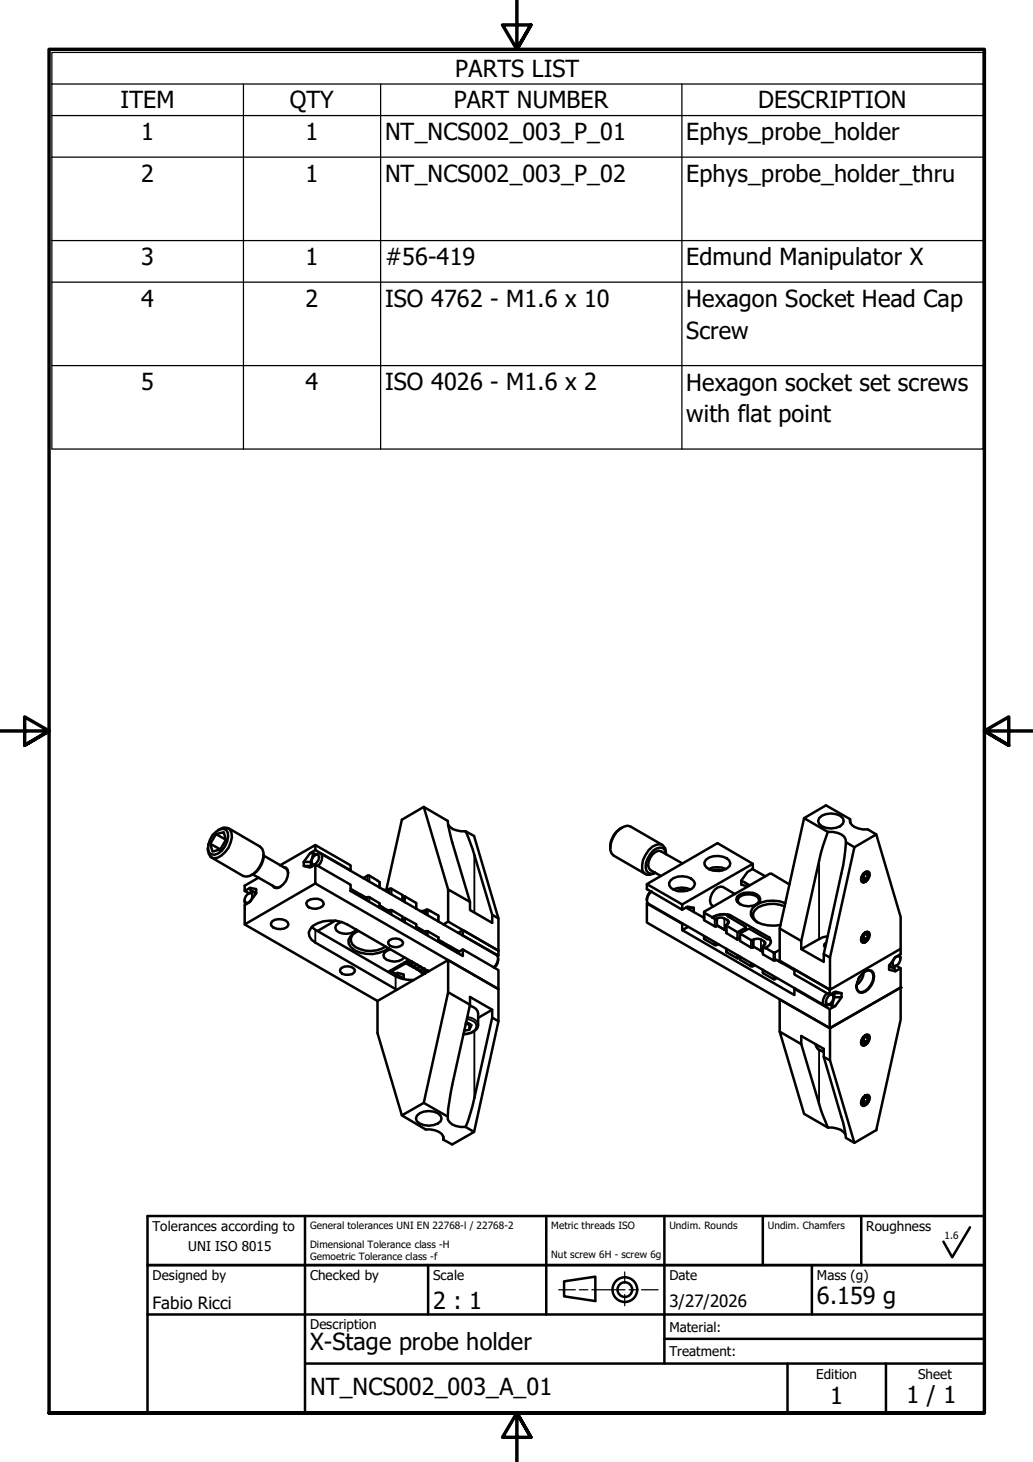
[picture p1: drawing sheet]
<svg xmlns="http://www.w3.org/2000/svg" width="210mm" height="297mm" viewBox="0 0 210 297" stroke-linecap="round" stroke-linejoin="round" font-family="sans-serif">
<!-- layer: Visible (ISO) -->
<g fill="none" stroke="#000" stroke-width=".51">
<path d="M42.7 171.4l2.1 1.2M43.2 169.7l.7-.7 .8-.5 .7-.1 .6 .2a2.99 2.99 0 0 1-.3 3.3 2.61 2.61 0 0 1-2.8 1.7l-.4-.4a3.9 3.9 0 0 1 .7-3.5zM43.9 169.5l1.6-.4 .4 1.5-1.1 2-1.6 .4-.5-1.6zM43.9 169.5l2 1.1M44.3 168.6a1.62 1.62 0 0 1 2.8 .7 4.9 4.9 0 0 1-3 5l-.7 .1a1.94 1.94 0 0 1-1.2-2.1M46.4 168.3l6.4 3.7a2.38 2.38 0 0 1 .5 3 4.3 4.3 0 0 1-3.3 3.1l-.6-.1-6.4-3.8M51.4 177.7l4.5 2.6 .5 .1 .6-.2M52.6 178.3l-2.9 1.6v1.1l.8 .5M53.6 173.8l4.5 2.7 .3 .3 .1 .6M53.6 173.6a4.7 4.7 0 0 1-2.5 4.2M57.5 176.1l.6 .2a2.25 2.25 0 0 1 0 2.7 2.19 2.19 0 0 1-2.4 1.3l-.3-.4M61.7 175.1v.8l1.3 .4 1.1-.7"/>
<path d="M61.7 175.9l1.6 .1M61.7 175.1h1.5v.8M63 173.3h.7l-.5 1.9M63.2 175.1l.2 .9M63.7 173.3l.5 .3M63.9 173.8l.5-.2 .3 .1a1.41 1.41 0 0 1-1.1 1.9 1.24 1.24 0 0 1 .3-1.8zM64.1 175.6l7.1 4.2v1.2l22.8 13.2v-1.3l7.3 4.2v3.9l-37.2-21.5zM64.1 171.7l7.1 4.1v1l-7.1-4.1zM64.1 172.7l-1.1 .6-1.3 1.8M64.1 173.7l.8-.4 .4 .2a2.24 2.24 0 0 1-.7 2.4M64.1 171.7l-7.2 4.1M64.1 179.5l-14.4 8.3"/>
<path d="M65.2 173.4l35.7 20.6a1.68 1.68 0 0 1-.6 2.5M71.2 176.8v.1M73.8 178.4l.9-.5h.4l2.1 1.3v1.2M86.1 163.9l5 16.8M91.1 167.6a3.5 3.5 0 0 0 3.5 1.3l1.4 3.6 4 13.4v1.6l-4.5-2.6v-1.7l-4.4-2.5v6.5l10.2 6v-6.6l-5-16.8-1.7-.9M126.4 168.1a4.3 4.3 0 0 0-2.4 4.2M131.4 179.6l7.2 4.2v1l-7.2-4.2zM131.8 172.7l.8-.7 .8-.4a1.51 1.51 0 0 1 1.6 .4 1.51 1.51 0 0 1 .3 1.5l-.2-.7a1.5 1.5 0 0 0-2.4 0 4.3 4.3 0 0 0-1.3 4.2l.4 .4 .6 .1 .7-.2a1.77 1.77 0 0 1-2.3 0 3.7 3.7 0 0 1 .4-3.6zM134.6 171.7l-6.5-3.8-.6-.1a4.6 4.6 0 0 0-3.5 4.9l.3 .7 .4 .4 6.5 3.8M136.3 178.9a3.5 3.5 0 0 1 4.7 .1l.2 .5-.2 .6a3.4 3.4 0 0 1-3.9 .7l-.7-.3-.4-.6v-.5zM138.7 175.4l-4.8-2.6a3 3 0 0 0-2.1 3.5l.3 .5 2.2 1.2M143.4 174.7a3.8 3.8 0 0 1 4.7 .1l.3 .6-.1 .5a3.4 3.4 0 0 1-5.1-.1l-.1-.6z"/>
<path d="M144 176.6a4.2 4.2 0 0 1 3.5 0M144.8 176.8l.6-.1 1.3 .1M150.6 178.9l1.7 1M151.9 179.6v.5M152.3 179.8l-.4 .3-1.3-.3v-.9l1.3-1.7 1.1-.7v-1l-14.4 8.3M152.9 176.6l2.6 1.4M153 175.5l-7.2-4.2-14.4 8.3M160.4 179.7l-3.6-2.2h-.4l-13.3 7.7v.3l1.6 .9M163.4 166.2l-5 22.4M166.4 166.2a3.5 3.5 0 0 1 4.9 0l.1 .6a2.29 2.29 0 0 1-2.6 1.5 2.29 2.29 0 0 1-2.6-1.5zM168.2 169a4.2 4.2 0 0 1 3.3 1l.3 .5 .1 .6-.6 4.8-3.9 18v1.5l-4.6-2.6v-1.6l-4.4-2.6v6.6l10.3 5.9M168.2 169l-1.4 4.3-4 17.9"/>
<path d="M171.9 171.1l1.7 1M172.7 166.4a1.79 1.79 0 0 0 1.7 1.9l1.9 .2 1.8 1M172.7 166.4l-4.9-2.8-4.4 2.6 4.8 2.8M172.7 166.4l.1 .8M173.6 172.1l4.5-2.6 4.9 16.8v6.5l-14.3 8.3v-6.6zM175.4 177.5l.4-.3 .5-.2 .3 .2a1.62 1.62 0 0 1-1.2 2.1l-.3-.2-.2-.4zM175.4 177.6l.4-.4 .5-.1a1.14 1.14 0 0 1-.2 1.8l-.5 .3h-.4l-.2-.4 .1-.6zM175.4 179.2h.1M175.9 177.5l.5 .3-.3 .7M176.4 177.8l-.3-.4-.6 .4-.2 .7 .2 .4 .6-.4-.7-.3M176.5 177.2l.1 .2M49.7 181l1.1-.6 1.3 .2v.9l-1.3 1.7-1.1 .7v3.9l27 15.6"/>
<path d="M49.7 182.9l.1 .9M50 182l.4-.4 .5-.2 .3 .1a1.4 1.4 0 0 1-1.2 1.9l-.3-.3v-.5zM50.5 181.5l.8-.3 .4 .1 .2 .4M50.8 180.4v.4l1.3 .7M55.3 187.2a2.52 2.52 0 0 1 3.2 .2l.1 .5a2.1 2.1 0 0 1-3 .6l-.5-.4v-.5zM62.5 183.1a2.61 2.61 0 0 1 3.2 .1l.1 .5a2.19 2.19 0 0 1-3.4 .2l-.2-.4zM63.3 188.3l.8 .6 16.3 9.5 1.1 .4 2.6 .3M68.1 187.1l-3.6 2.1M69.4 196.6a2.02 2.02 0 0 1 2.7 .6l-.1 .3a2.12 2.12 0 0 1-2.8 0l-.1-.5zM69.4 187.3l-1.1 .7-.2 .5a1.99 1.99 0 0 0 2.3 1.2l.9-.1 .6-.3 .5-.5M71.2 180.6l3.2 1.8M72.3 189.4a1.67 1.67 0 0 0-1 1.5 1.67 1.67 0 0 0 1 1.6 6 6 0 0 0 6.1-.2"/>
<path d="M72.8 189.2l-.9 .4-.7 .7a1.8 1.8 0 0 0 .9 2.8 6.4 6.4 0 0 0 6.8-.5M73.2 181.7l1.2 .7M74.4 182.4l.7-.1 2 1.2 .1 1M77.2 184l1.2 .7M77.2 184l.6 .4M77.9 180.8h.6l.9-.3 2.4 1.3v1.2M78.5 184.8l.4 .2 .7-.1 2.2 1.3v.9M78.5 180.8l3.2-14.3 4.4-2.6 4.9 2.9 .1 .9 .8 3.4 3.6 12.1M79.2 191a2.02 2.02 0 0 1 2.7 .5l-.1 .4a2.05 2.05 0 0 1-2.9-.1v-.4zM79.3 197.2l2.7 1.6M79.4 192.9l-.8 .3-.5 .4-.2 .4 .1 .5a2.91 2.91 0 0 0 4.2 0M79.4 197.2l.3 .1"/>
<path d="M79.7 197.3v.2M80.5 197.9l.3-.2 1.2 .3v.9M80.8 197.7v.4M82.2 183.3v-1.2l2.3 1.3 .1 1.2M82.2 187.4v-.9l2.3 1.3 .1 .9M82.2 186.5l-.2 .2-.2-.2M82.2 182.1l-.4 .3M82.4 195.6a1.23 1.23 0 0 0 1.7 0v.1M82.5 195.7l-2.8 1.6M83 195.9a1.29 1.29 0 0 0 1.8 .1v.1M83.1 195.1l-4.2 2.4M83.5 195.3l-.6 .3-.7-.1"/>
<path d="M83.6 196.3a1.48 1.48 0 0 0 1.9 .1h-.1M84.3 196.6a1.36 1.36 0 0 0 1.8 .2M84.6 188.3l1.8 1zM84.9 197a1.4 1.4 0 0 0 1.8 .2M85.3 197.3l.4 .4 .6 .2M85.3 185.1a1.74 1.74 0 0 0 1.4-.3l.7 .3M85.6 197.4l.3 .3 .5 .1M86.2 197.8v.1M86.4 189.3l.3-.1h.2l2.1 1.2 .1 .9M87.1 197.3l-16.6-9.5a7.2 7.2 0 0 0-6.9 .3 1.9 1.9 0 0 0-.9 1.8 1.9 1.9 0 0 0 1.4 1.6l16.5 9.6M87.4 185.1h.1M87.4 185.1l1.6 .9 .1 1.2"/>
<path d="M89.1 190.9l4.2 2.4M89.9 191.4l-.4 .2M91.1 195.1l-14.4 8.3M91.1 187.2l-1 .6M91.7 192.4v.4M92.4 193.2h.8M93.1 189.5l.9-.5v1M94 192.9l-1.1 .6M94 189l7.3 4.2v1l-7.3-4.2M100 185.9l1.3 .7M101.2 194.7a1.98 1.98 0 0 1-.8 1.9M101.3 194.2h-.2"/>
<path d="M131.4 183.6l7.2 4.1v1.3l22.8 13.2v-1.3l7.2 4.1v3.9l-37.2-21.5zM131.6 183.5l-.2 .1M132.3 181.2a1.96 1.96 0 0 0-.9 1.7M132.3 181.2a2.23 2.23 0 0 0-.8 2.2l36 20.9M136.8 180.7a4.3 4.3 0 0 1 3.5 0M137.6 181l.6-.2 1.3 .2M138.6 184.8l1.1-.6 1.3 .3v.8M138.7 187.6l-.1 .1M139.4 184.4l3.7 2.1M139.6 184.5h1.4M139.8 188.3l-1.2 .7M143.1 185.3v1.7l2.1 1.2 .2 .1 .4-.2"/>
<path d="M143.1 190.2v.6l2.1 1.2 .2 .1 .6-.3M143.1 186.4l-.1 .1M145.8 188.1l1.8 1zM147.6 188v1.5l2.3 1.4v-1.5M147.6 192.8v.7l2.3 1.2v-.6M147.9 185.9h.4l8 4.6 .1 .2a1.17 1.17 0 0 1-.9 1.9M147.9 185.9l-.1 .1 .1 .2 3.6 2.1M147.9 185.9a3.8 3.8 0 0 0-3.2 .5l.8 .3a1.95 1.95 0 0 1 2.6 .5v.3l-.5 .5 2.3 1.4M147.9 185.9a4.5 4.5 0 0 0-3.2 .5M147.9 185.9h.1M149.4 181.7l-2.5-1.5a2.59 2.59 0 0 0-2.5 3.4l.6 .5M149.8 182.2a3.5 3.5 0 0 1 4.5 0l.2 .5a2.21 2.21 0 0 1-2.4 1.4 2.37 2.37 0 0 1-2.5-1.4z"/>
<path d="M150.4 194.4v.6l2.2 1.3 .8-.2M150.4 189.7l1.5-.9 .4-.1 3.6 2.1h.5l.3 .6M150.4 190.9l-.2-.2-.3 .2M150.4 194.5l-.5 .2M150.4 183.8l-.4-.5-.1-.5a2.26 2.26 0 0 1 2.6-1.1l.9 .2 .6 .4 .2 .5v.5l-.5 .5M151.4 188.5l-1.5 .9M151.5 189v-.7l-.1 .7M153.7 192.6l-.5-.2-.6 .1-2.2-1.3v-1.5l2.2 1.3h.4a1.97 1.97 0 0 1 2.5 .5v.3l-.4 .3v.3l2.1 1.1h.3l.9-.5M153.8 192.7l1.1 .6M154.4 193l.6 .3M155 192.3l.1 1.6 2.1 1.2 .5-.1 1.2 .7M155 197l.1 .7 2.2 1.3 .6-.3"/>
<path d="M156.4 190.7v.1M157.7 195l3.7 2.1M159.4 184.1a6.3 6.3 0 0 0-5.3 .2 1.69 1.69 0 0 0-1.1 1.6 1.69 1.69 0 0 0 1 1.5M159.6 183.5a6.1 6.1 0 0 0-6.7 1l-.3 .7v.8a3.7 3.7 0 0 0 3.4 2l2.6-.1M161.2 196.8l-.2 .1M161.4 197l7.2 4.1v1l-7.2-4.1zM167.4 193.9l1.3 .6M167.9 191.5l-.4 .3-.1 .3 .2 .4M168.1 190.2l-.9 .2-4.4 2.4M174.7 198.4l-.3 .5M175.1 197.9l.7-.6 .7-.2 .6 .1a2.28 2.28 0 0 1 0 2.9 2.25 2.25 0 0 1-2.5 1.5l-.4-.4a3.4 3.4 0 0 1 .9-3.3zM175.4 189.8l.4-.4 .5-.1 .3 .2a1.62 1.62 0 0 1-1.2 2.1l-.3-.2-.2-.5z"/>
<path d="M175.4 189.9l.4-.4 .5-.2a1.14 1.14 0 0 1-.2 1.9l-.5 .2h-.4l-.2-.4 .1-.6zM175.4 191.5h.1M175.5 197.5a3.6 3.6 0 0 1-1.4 2.6M175.8 197.3l.6-.1 .6 .1a2.13 2.13 0 0 1 0 2.8 2.32 2.32 0 0 1-2.4 1.4l-.4-.4-.2-.7M175.9 189.8l.5 .3-.3 .7M176.4 190.1l-.3-.4-.6 .3-.2 .7 .2 .4 .6-.3-.7-.4M176.5 189.5l.1 .1M180.7 196.2l1.2 .8v.3M180.7 196.1a.83 .83 0 0 0 1.4 .1l.9 .5v3.9l-14.4 8.3M181.8 194.6l.4-.3h.5a1.28 1.28 0 0 1-.9 2l-.3-.2-.1-.3zM182.8 193.9l.1 .9M183 192.8v1.1l-1.1 .6-1.2 1.7v.8l1.2 .3 1.1-.6"/>
<path d="M76.7 203.4v6.5l5 16.7M91.1 201.6v-6.5l10.2 5.9v6.5l-5 22.5-4.4 2.5-1.8-.9M94.6 208.1h.8v1.1M94.7 207.6l1.1 .7-.4 .9-1.1 .2M95.4 208v.1M95.4 204.3a1.88 1.88 0 0 1 1.8 1.6v2.4a2.38 2.38 0 0 1-2.5 1.8h-.5M95.5 204.1l-4.4-2.5-5 22.5 4.9 2.8M100 205.2l-4.5-2.6v1.5l-3.9 18a21.5 21.5 0 0 0-.6 5.3 2.82 2.82 0 0 0 2.6 1.6h1l1.4-4.3 4-18v-1.5l-2.8 1.6M100 206.7l1.3 .8M161.5 200.8l-.1 .1M162.8 212.1v-1.6l4.6 2.6v1.6l3.9 13.4 .6 3.1 1.7 1M162.8 212.1l4 13.4 1.4 3.6a4.1 4.1 0 0 1 3.6 1.3"/>
<path d="M162.8 212.1l-4.4-2.5 5 16.7 4.8 2.8M165.7 212.1a1.89 1.89 0 0 0 1.7 1.6M167.4 214.7l1.3 .7M168 201.8a1.99 1.99 0 0 0-.6 2.3l.4 .2 .8-.3M168.3 202.4l.4-.3h.4a1.28 1.28 0 0 1-.8 2l-.3-.2-.2-.3zM168.6 202.1l1.1-.6 1.3 .3v.8l-1.3 1.8-1.1 .6M168.7 208.9l14.3-8.3v6.6l-4.9 22.4-4.5 2.6-4.9-16.8zM168.7 208.9l-10.3-5.8v6.5M169 204.4h.7M169.3 201.7l.1 .9M169.4 201.7l.1 .1M169.5 201.8v.8h-.1"/>
<path d="M169.5 201.8h1.5M171 202.6h-1.5l-.5 1.8-.5-.3M175.4 210.7l.4-.4 .5-.1 .3 .2a1.62 1.62 0 0 1-1.2 2.1l-.3-.2-.2-.5zM175.4 210.7l.4-.3 .5-.2a1.14 1.14 0 0 1-.2 1.9l-.5 .3-.4-.1-.2-.4 .1-.5zM175.4 212.4h.1M175.9 210.7l.5 .3-.3 .7M176.4 211l-.3-.4-.6 .3-.2 .7 .2 .5 .6-.4-.7-.4M176.5 210.4l.1 .2M84.7 226.7a3.5 3.5 0 0 1 4.8 0l.2 .6-.2 .5a3.7 3.7 0 0 1-4.8 0l-.2-.5zM86.1 224.1l-4.4 2.5 4.8 2.9a4.2 4.2 0 0 1 3.3 .9l.3 .6v.6M90 230.8l.1 .8M94.6 229l1.7 1"/>
<path d="M175.4 222.9l.4-.3 .5-.2 .3 .2a1.62 1.62 0 0 1-1.2 2.1l-.3-.2-.2-.4zM175.4 223l.4-.4 .5-.1a1.14 1.14 0 0 1-.2 1.8l-.5 .3-.4-.1-.2-.3 .1-.6zM175.4 224.6h.1M175.9 222.9l.5 .4-.3 .7M176.4 223.3l-.3-.5-.6 .4-.2 .7 .2 .4 .6-.3-.7-.4M176.5 222.6l.1 .2"/>
</g>
<!-- layer: Visible Narrow (ISO) -->
<g fill="none" stroke="#000" stroke-width=".38">
<path d="M74.7 177.9v1M75.1 177.9v1.2M77.1 179.2v1.1M96.4 173.7v11.7M166.4 174.9v15.9M64.1 188.9v2.6M74.7 182.3v.7M75.1 182.3v.9M77.1 183.5v.9M77.6 184.3v.3M79 180.6v.8M79 185v.5"/>
<path d="M79.2 180.6v.9M79.2 184.9v.7M79.6 180.6v1.1M79.6 184.9v.9M80.4 198.4v2.6M83.4 195.2l-.6 .3h-.6M84.1 195.6a1.84 1.84 0 0 1-1.5 .2M84.5 183.4v1.2M84.5 187.8v.9M84.7 195.9a1.35 1.35 0 0 1-1.5 .2M85 188.5v.5M85.3 196.3a1.26 1.26 0 0 1-1.4 .2"/>
<path d="M85.9 197.7l.5 .1M86 196.7a1.26 1.26 0 0 1-1.4 .2M86.4 185v.7M86.4 189.3v.5M86.6 184.8v1M86.6 189.2v.7M86.7 197.1a1.38 1.38 0 0 1-1.5 .2M86.9 184.8v1.2M86.9 189.2v.9M89 186v1.2M89 190.4v.9M143.1 185.5v1.5"/>
<path d="M143.1 190.2v.6M145.1 186.2h.1M145.2 186.7v1.5M145.2 191.4v.6M145.5 186.7v1.5M145.5 191.6v.4M145.7 186.6v1.5M145.7 191.7v.2M147 188.8h.1M147.2 186.6v2.3M147.6 188.1v1.5M147.6 192.8v.7"/>
<path d="M147.8 186.9v.9M148.3 185.9v.6M152.6 191v1.5M152.6 195.7v.6M153 191v1.5M153 195.9v.4M153.2 190.9v1.5M153.2 196v.2M154.6 190.9v2.3M155.1 192.4v1.5M155.1 197.1v.6M155.3 191.2v.9"/>
<path d="M156.3 190.5v.3M157.2 193.5v1.6M157.2 198.3v.6M157.5 193.5v1.6M157.5 198.5v.4M94.9 207l1.5 .6 .4 .5a1.66 1.66 0 0 1-1.7 1.9h-.9M94.9 206.6a2.17 2.17 0 0 1 2.3 1.7M96.4 209.5v13.6M165.7 212.1l.2 .6 .6 .6 .9 .3M166.4 213.3v11"/>
</g>
<!-- layer: Visible (ISO) -->
<g fill="#000">
<circle cx="83.5" cy="195.3" r=".25"/>
<circle cx="86.1" cy="196.8" r=".25"/>
<circle cx="86.7" cy="197.2" r=".25"/>
<circle cx="132.3" cy="181.2" r=".25"/>
<circle cx="183" cy="200.6" r=".25"/>
</g>
<!-- layer: Visible Narrow (ISO) -->
<circle cx="85.2" cy="188.6" r=".19" fill="#000"/>
<!-- layer: Symbol (ISO) -->
<path d="M10.5 17.1v-6.4h189.3v6.4M10.5 17.1h189.3v6.4M10.5 17.1v74.1h189.3v-67.7M49.5 17.1v74.1M77.3 17.1v74.1M138.6 17.1v74.1M10.5 23.5h189.3M10.5 31.9h189.3M10.5 48.9h189.3M10.5 57.3h189.3M10.5 74.3h189.3" fill="none" stroke="#000" stroke-width=".25"/>
<!-- layer: Border (ISO) -->
<path d="M105 0v10l-2.9-4.9h5.8l-2.9 4.9 2.9-4.9M0 148.5h10l-5-2.8v5.7l5-2.9-5 2.9M210 148.5h-10l5-2.8v5.7l-5-2.9 5 2.9M10 287.1v-277.1h190v277.1h-190h190M107.9 292l-2.9-4.9 2.9 4.9h-5.8l2.9-4.9v9.9" fill="none" stroke="#000" stroke-width=".7"/>
<!-- layer: Title (ISO) -->
<path d="M126.9 258.4v2.3M113.5 262.1h3.4M117.7 262.1h1.7M120.3 262.1h6.7M126.9 263v2.3M127.8 262.1h1.7M130.4 262.1h3.3" fill="none" stroke="#000" stroke-width=".25"/>
<g fill="none" stroke="#000" stroke-width=".51">
<path d="M30 257h170v30.1h-170zM30 247.1h170v9.9h-170zM62 247.1v40M87 257v10.1M111 247.1v20M135 247.1v29.9M155 247.1v9.9M165 257v10.1M175 247.1v9.9M197.1 249.4l-3.6 6-1.8-3.1M30 267.1h170M62 277h138"/>
<path d="M114.6 260.3l6.4-.9v4.9l-6.4-.9zM135 272h65M160 277v10.1M180 277v10.1"/>
<circle cx="127" cy="262" r="2.51"/>
<circle cx="127" cy="262" r="1.49"/>
</g>
<g font-size="4.8">
<text x="92.5" y="15.6">PARTS LIST</text>
<text x="24.5" y="22">ITEM</text>
<text x="58.9" y="22">QTY</text>
<text x="92.2" y="22">PART NUMBER</text>
<text x="154.1" y="22">DESCRIPTION</text>
<text x="28.7" y="28.4">1</text>
<text x="62.1" y="28.4">1</text>
<text x="78.2" y="28.5">NT_NCS002_003_P_01</text>
<text x="139.4" y="28.5">Ephys_probe_holder</text>
<text x="28.7" y="36.9">2</text>
<text x="62.1" y="36.9">1</text>
<text x="78.2" y="36.9">NT_NCS002_003_P_02</text>
<text x="139.4" y="37">Ephys_probe_holder_thru</text>
<text x="28.7" y="53.9">3</text>
<text x="62.1" y="53.8">1</text>
<text x="78.2" y="53.9">#56-419</text>
<text x="139.4" y="53.9">Edmund Manipulator X</text>
<text x="28.7" y="62.3">4</text>
<text x="62.1" y="62.3">2</text>
<text x="78.2" y="62.3">ISO 4762 - M1.6 x 10</text>
<text x="139.4" y="62.4">Hexagon Socket Head Cap</text>
<text x="139.4" y="68.8">Screw</text>
<text x="28.7" y="79.2">5</text>
<text x="62.1" y="79.2">4</text>
<text x="78.2" y="79.3">ISO 4026 - M1.6 x 2</text>
<text x="139.4" y="79.4">Hexagon socket set screws</text>
<text x="139.4" y="85.8">with flat point</text>
<text x="88" y="266.1">2 : 1</text>
<text x="166" y="265">6.159 g</text>
<text x="63" y="274.4">X-Stage probe holder</text>
<text x="63" y="283.4">NT_NCS002_003_A_01</text>
<text x="168.7" y="285.3">1</text>
<text x="184.2" y="285">1 / 1</text>
</g>
<g font-size="3.4">
<text x="31" y="266">Fabio Ricci</text>
<text x="136" y="265.5">3/27/2026</text>
</g>
<g font-size="2.7">
<text x="31" y="250.1">Tolerances according to</text>
<text x="176" y="250.1">Roughness</text>
<text x="38.2" y="254.1">UNI ISO 8015</text>
<text x="31" y="260.1">Designed by</text>
<text x="63" y="260.1">Checked by</text>
<text x="88" y="260.1">Scale</text>
<text x="136" y="260">Date</text>
<text x="166" y="260.1">Mass (g)</text>
<text x="63" y="270.1">Description</text>
<text x="136" y="270.6">Material:</text>
<text x="136" y="275.5">Treatment:</text>
<text x="165.9" y="280.1">Edition</text>
<text x="186.6" y="280.1">Sheet</text>
</g>
<g font-size="2">
<text x="63" y="249.6">General tolerances UNI EN 22768-l / 22768-2</text>
<text x="112" y="249.6">Metric threads ISO</text>
<text x="136" y="249.6">Undim. Rounds</text>
<text x="156" y="249.6">Undim. Chamfers</text>
<text x="191.9" y="251.7">1.6</text>
<text x="63" y="253.5">Dimensional Tolerance class -H</text>
<text x="63" y="256">Gemoetric Tolerance class -f</text>
<text x="112" y="255.6">Nut screw 6H - screw 6g</text>
</g>
</svg>
